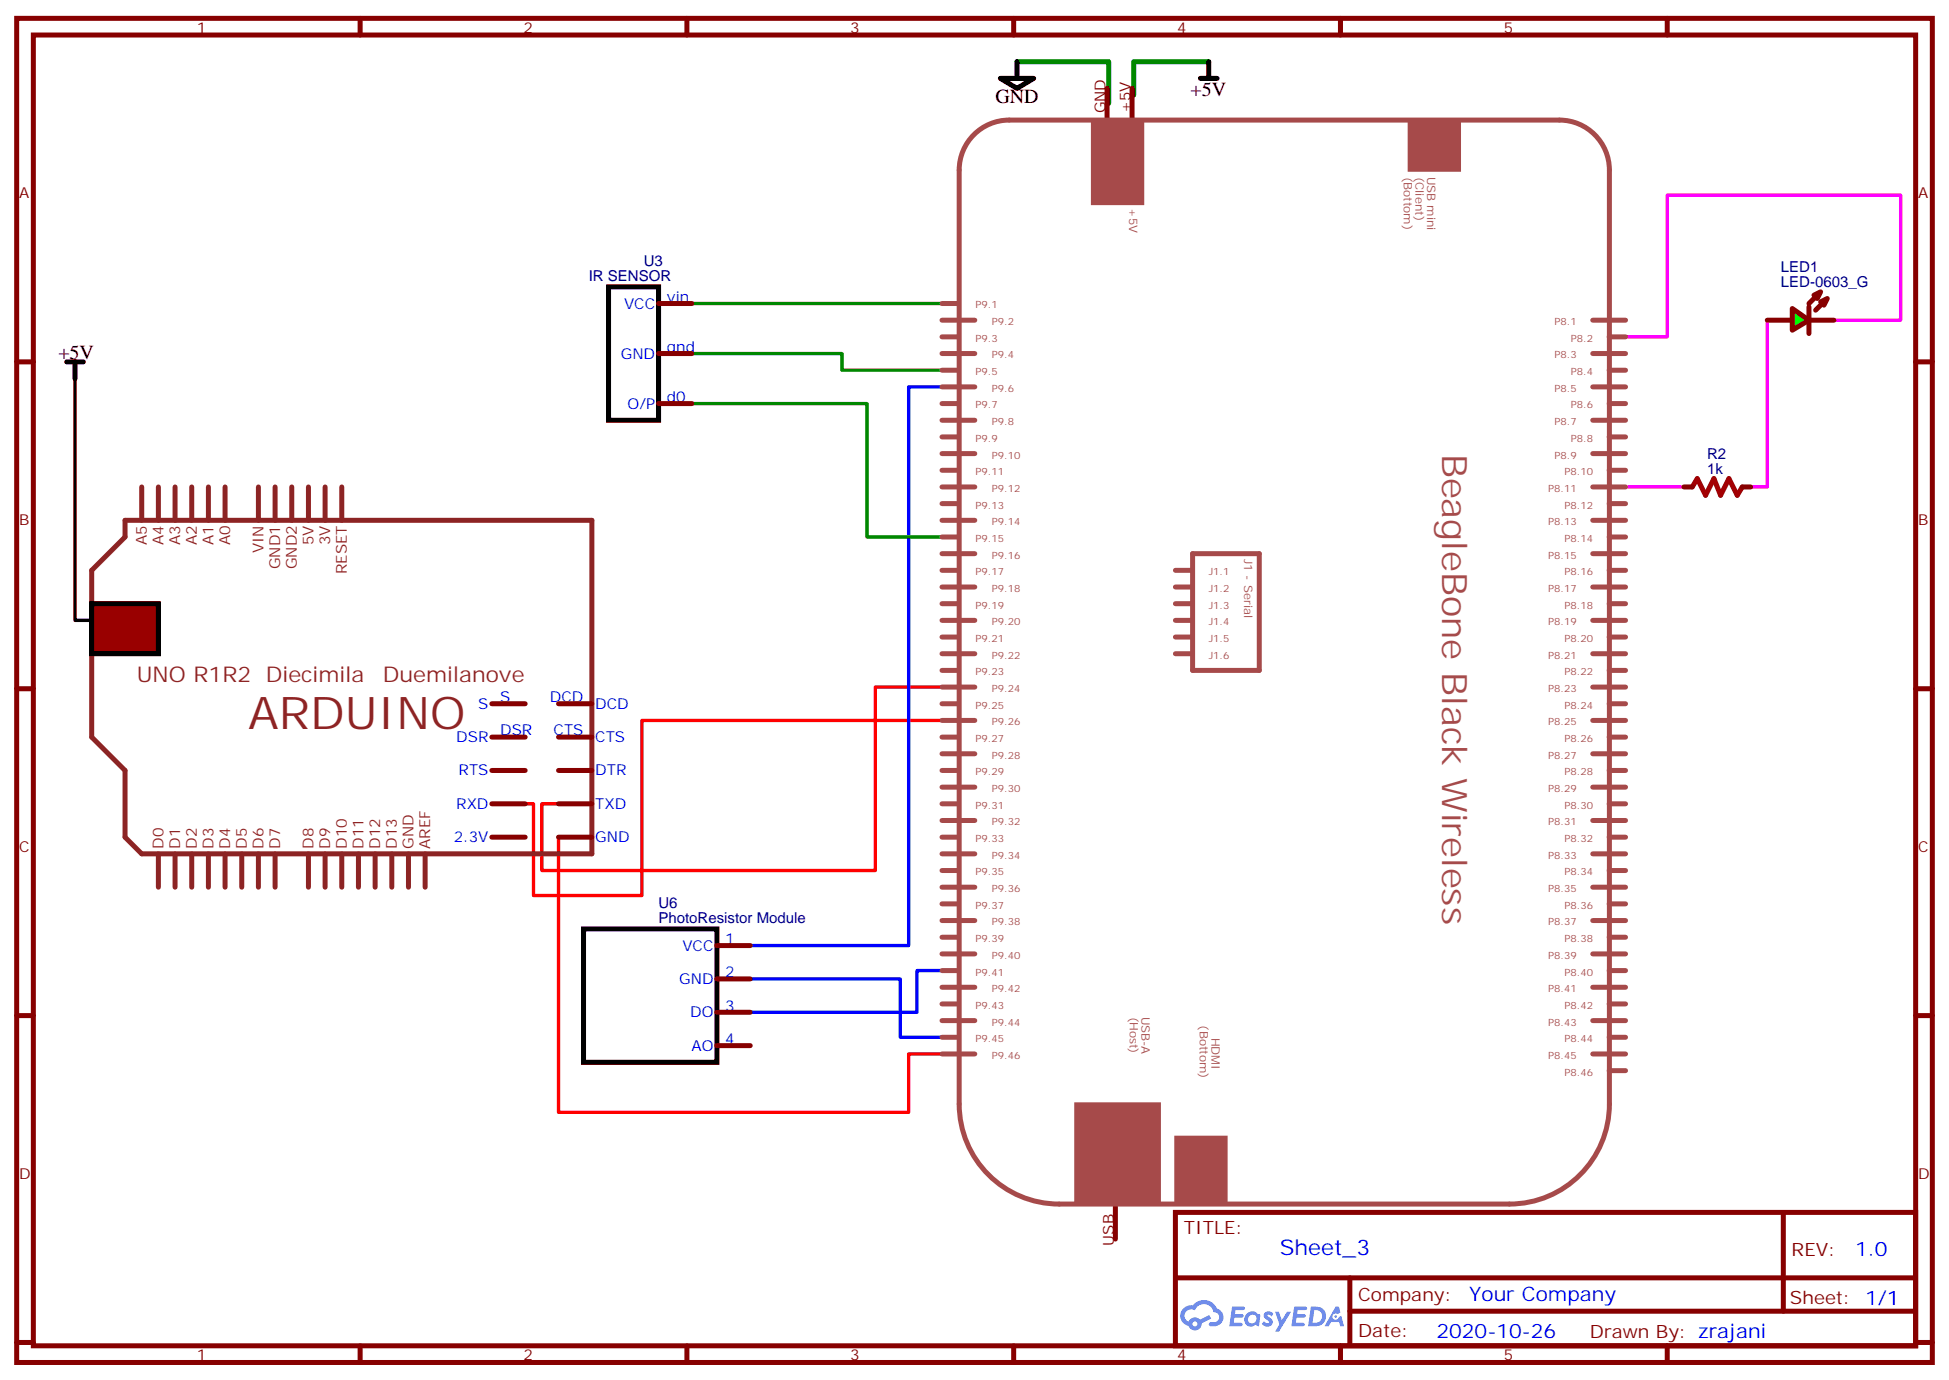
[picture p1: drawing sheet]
<svg xmlns="http://www.w3.org/2000/svg" width="412mm" height="292mm" viewBox="0 0 412 292" stroke-linecap="round" stroke-linejoin="round" font-family="sans-serif">
<g fill="none" stroke="#870000" stroke-width="1.1">
<path d="M3.5 3.9h405.4v284.3h-405.4zM7.1 7.4h398.2v277.3h-398.2zM76.2 3.9v3.5M145.3 3.9v3.5M214.5 3.9v3.5M283.6 3.9v3.5M352.8 3.9v3.5M3.5 76.6h3.6M405.3 76.6h3.6M3.5 145.7h3.6M405.3 145.7h3.6M3.5 214.8h3.6"/>
<path d="M405.3 214.8h3.6M248.7 256.5h156.6v28.2h-156.6zM377.3 256.5v20.9M248.7 270.3h156.5M285.6 277.4h119.6M285.6 270.3v14.1M3.5 284h3.6M76.2 284.7v3.5M145.3 284.7v3.5M214.5 284.7v3.5M283.6 284.7v3.5M352.8 284.7v3.5"/>
<path d="M405.3 284h3.6"/>
</g>
<g fill="#5487ff">
<path d="M267.7 277.6a1.22 1.22 0 0 1 1.7 .3l-.4 .6a.47 .47 0 0 0-.3-.4 .47 .47 0 0 0-.5 .2v.1a1.55 1.55 0 0 1 1.1 1.5 1.34 1.34 0 0 1-2.3 .2l.5-.6 .7 .4a.29 .29 0 0 0 .3-.2 .29 .29 0 0 0-.2-.3 1.04 1.04 0 0 1-.6-1.8z"/>
<path d="M260.7 276.4h2.1a.43 .43 0 0 1 .5 .1 .43 .43 0 0 1 .1 .5l-.3 .1h-1.7l-.1 .9h1.5a.37 .37 0 0 1 .3 .4 .37 .37 0 0 1-.3 .3h-1.6l-.2 1.1h1.3a.43 .43 0 0 1 .5 .1 .43 .43 0 0 1 .1 .5l-.3 .2h-2.5z"/>
<path d="M273.8 276.4h2.2a.43 .43 0 0 1 .4 .1 .43 .43 0 0 1 .1 .5l-.3 .1h-1.6l-.2 .9h1.6a.37 .37 0 0 1 .3 .4 .37 .37 0 0 1-.4 .3h-1.6l-.1 1.1h1.3a.43 .43 0 0 1 .4 .1 .43 .43 0 0 1 .1 .5l-.3 .1h-2.4z"/>
<path d="M282.6 276.4h.7l.3 1.3-.6 .3a.69 .69 0 0 0-1 .2 .69 .69 0 0 0 .4 1 .69 .69 0 0 0 .9-.6l.5-.3 .6 2.2h-.8l-.2-.8h-1.8l-.5 .8h-.8z"/>
<path d="M269.8 277.5h.8l.6 1.8 1.1-1.8h.9l-2.6 4.2h-.8l.9-1.6z"/>
<path d="M277.4 276.4l-.6 4.2h1.3a2.11 2.11 0 0 0 2.5-2.2 2.11 2.11 0 0 0-2.5-2zM278.1 277.1a1.39 1.39 0 0 1 1.7 1.5 1.39 1.39 0 0 1-1.8 1.2h-.3z"/>
<path d="M263.7 278a1.47 1.47 0 0 0-.1 2.1 1.47 1.47 0 0 0 2.1 .1l.7 .4 .3-2.3-.2-.3h-.4a1.49 1.49 0 0 0-2.4 0zM264.4 278.4a.92 .92 0 0 1 1.5 .5 .92 .92 0 0 1-1.3 1 .9 .9 0 0 1-.2-1.5z"/>
<path d="M250.4 276.8a2.18 2.18 0 0 0 1.1 3.7 1.44 1.44 0 0 0 1.6 .9 1.44 1.44 0 0 0 1.2-1.5l2-1-.5-.7-1.9 1a1.47 1.47 0 0 0-2.4 .4 1.39 1.39 0 0 1-.7-1.9 1.39 1.39 0 0 1 2-.5 2.08 2.08 0 0 1 2.2-1.3 2.08 2.08 0 0 1 1.8 1.7 1.07 1.07 0 0 1 1.2 1 1.07 1.07 0 0 1-1 1.1h-.7a.43 .43 0 0 0-.5 .4 .43 .43 0 0 0 .4 .5 2 2 0 0 0 2.4-1.1 2 2 0 0 0-.7-2.5l-.4-.2a2.98 2.98 0 0 0-5.1-.7l-1.1 .1zM252.3 280.1a.55 .55 0 0 1 1.1 0 .55 .55 0 0 1-1.1 0z"/>
<circle cx="282.6" cy="278.5" r=".26"/>
</g>
<path d="M15.9 80.1v51.1h3.5" fill="none" stroke="#000" stroke-width=".71"/>
<path d="M199.3 152.4h-63.5v37h-22.9v-19.4h-1.8M199.3 145.3h-14.1v38.8h-70.5v-14.1h3.5M118.2 177.1v58.2h74.1v-12.3h7" fill="none" stroke="#f00" stroke-width=".71"/>
<g fill="none" stroke="#8c2424" stroke-width="1.1">
<path d="M26.5 110.1h98.7v70.5h-95.2l-3.5-3.5v-14.1l-7.1-7.1v-35.3l7.1-7zM30 103v7.1M33.5 103v7.1M37 103v7.1M40.6 103v7.1M44.1 103v7.1M47.6 103v7.1M54.7 103v7.1M58.2 103v7.1M61.7 103v7.1M65.3 103v7.1M68.8 103v7.1"/>
<path d="M72.3 103v7.1M33.5 180.6v7.1M37 180.6v7.1M40.6 180.6v7.1M44.1 180.6v7.1M47.6 180.6v7.1M51.2 180.6v7.1M54.7 180.6v7.1M58.2 180.6v7.1M65.3 180.6v7.1M68.8 180.6v7.1M72.3 180.6v7.1"/>
<path d="M75.8 180.6v7.1M79.4 180.6v7.1M82.9 180.6v7.1M86.4 180.6v7.1M90 180.6v7.1"/>
</g>
<path d="M104.1 155.9h7M104.1 148.9h7M118.2 155.9h7M118.2 148.9h7M104.1 177.1h7M104.1 170h7M104.1 163h7M118.2 177.1h7M118.2 170h7M118.2 163h7" fill="none" stroke="#870000" stroke-width="1.1"/>
<path d="M19.4 127.7h14.1v10.6h-14.1z" fill="#900" stroke="#000" stroke-width="1.1"/>
<path d="M373.9 67.7v35.3h-3.5M388.1 67.7h14.1v-26.4h-49.4v30h-8.8M344 103h12.3" fill="none" stroke="#f0f" stroke-width=".71"/>
<path d="M358.1 103l1-1.8 1.8 3.6 1.8-3.6 1.4 3.6 1.7-3.6 1.8 3.6 1.1-1.8" fill="none" stroke="#a10000" stroke-width="1.1"/>
<path d="M373.9 67.7h5.3M382.8 67.7h5.3M356.3 103h1.8M368.7 103h1.7" fill="none" stroke="#870000" stroke-width="1.1"/>
<path d="M199.3 81.8h-7v118.2h-33.6M158.7 207.1h31.8v12.3h8.8M199.3 205.3h-5.3v8.8h-35.3" fill="none" stroke="#00f" stroke-width=".71"/>
<path d="M146.4 74.8h31.8v3.5h21.1M146.4 64.2h52.9M146.4 85.4h37v28.2h15.9" fill="none" stroke="#008700" stroke-width=".71"/>
<path d="M215.2 13.1h19.4v8.8M255.8 13.1h-15.9v7" fill="none" stroke="#008700" stroke-width="1.1"/>
<g fill="#0f0" stroke="#870000" stroke-width="1.1">
<path d="M385.2 63.9l1.4-.8-.7 1.5z"/>
<path d="M383.8 62.4l1.4-.7-.7 1.4z"/>
</g>
<g fill="#870000" stroke="#870000" stroke-width="1.1">
<path d="M384.2 65.6l1.4-1.4z"/>
<path d="M382.8 64.2l1.4-1.4z"/>
</g>
<path d="M382.8 64.9v5.7z" fill="#f00" stroke="#870000" stroke-width="1.1"/>
<path d="M379.2 65.3l3.6 2.4-3.6 2.1z" fill="#0f0" stroke="#870000" stroke-width="1.1"/>
<path d="M211.7 16.6h7l-3.5 2.1zM215.2 13.1v3.5M254 16.6h3.5M255.8 13.1v3.5M14.1 76.6h3.5M15.9 76.6v3.5M128.8 60.7h10.5v28.2h-10.5zM123.5 196.5h28.2v28.2h-28.2z" fill="none" stroke="#000" stroke-width="1.1"/>
<path d="M234.2 18.7v7.1M239.5 18.7v7.1M139.3 64.2h7.1M139.3 74.8h7.1M139.3 85.4h7.1M151.7 200h7M151.7 207.1h7M151.7 214.1h7M151.7 221.2h7M236 255.1v7" fill="none" stroke="#870000" stroke-width="1.1"/>
<g fill="none" stroke="#a64a4a" stroke-width="1.1">
<path d="M205.6 29a10.6 10.6 0 0 1 7.9-3.6h116.5a10.6 10.6 0 0 1 10.5 10.6v197.5a21.2 21.2 0 0 1-21.1 21.2h-95.3a21.2 21.2 0 0 1-21.1-21.2v-197.5a10.5 10.5 0 0 1 2.6-7zM199.3 78.3h3.5M199.3 74.8h7M199.3 71.3h3.5M199.3 67.7h7M199.3 64.2h3.5M337 74.8h7M337 67.7h7M340.5 78.3h3.5M340.5 71.3h3.5M199.3 99.5h3.5M199.3 96h7"/>
<path d="M199.3 92.4h3.5M199.3 88.9h7M199.3 85.4h3.5M199.3 81.8h7M337 96h7M337 88.9h7M337 81.8h7M340.5 99.5h3.5M340.5 92.4h3.5M340.5 85.4h3.5M199.3 117.1h7M199.3 113.6h3.5"/>
<path d="M199.3 110.1h7M199.3 106.5h3.5M199.3 103h7M252.3 117.1h14.2v24.7h-14.2zM337 117.1h7M337 110.1h7M337 103h7M340.5 113.6h3.5M340.5 106.5h3.5M199.3 138.3h7M199.3 134.8h3.5M199.3 131.2h7"/>
<path d="M199.3 127.7h3.5M199.3 124.2h7M199.3 120.6h3.5M248.7 138.3h3.5M248.7 134.8h3.5M248.7 131.2h3.5M248.7 127.7h3.5M248.7 124.2h3.5M248.7 120.6h3.5M337 138.3h7M337 131.2h7M337 124.2h7"/>
<path d="M340.5 134.8h3.5M340.5 127.7h3.5M340.5 120.6h3.5M199.3 141.8h3.5M199.3 159.5h7M199.3 155.9h3.5M199.3 152.4h7M199.3 148.9h3.5M199.3 145.3h7M337 159.5h7M337 152.4h7M337 145.3h7"/>
<path d="M340.5 141.8h3.5M340.5 155.9h3.5M340.5 148.9h3.5M199.3 177.1h3.5M199.3 173.6h7M199.3 170h3.5M199.3 166.5h7M199.3 163h3.5M337 173.6h7M337 166.5h7M340.5 177.1h3.5M340.5 170h3.5"/>
<path d="M340.5 163h3.5M199.3 198.3h3.5M199.3 194.7h7M199.3 191.2h3.5M199.3 187.7h7M199.3 184.1h3.5M199.3 180.6h7M337 194.7h7M337 187.7h7M337 180.6h7M340.5 198.3h3.5M340.5 191.2h3.5"/>
<path d="M340.5 184.1h3.5M199.3 219.4h3.5M199.3 215.9h7M199.3 212.4h3.5M199.3 208.8h7M199.3 205.3h3.5M199.3 201.8h7M337 215.9h7M337 208.8h7M337 201.8h7M340.5 219.4h3.5M340.5 212.4h3.5"/>
<path d="M340.5 205.3h3.5M199.3 223h7M337 223h7M340.5 226.5h3.5"/>
</g>
<g fill="#a64a4a" stroke="#a64a4a" stroke-width=".71">
<path d="M231.2 25.4h10.6v17.6h-10.6z"/>
<path d="M298.2 25.4h10.6v10.6h-10.6z"/>
<path d="M248.8 240.6h10.6v14.1h-10.6z"/>
<path d="M227.7 233.5h17.6v21.2h-17.6z"/>
</g>
<text font-size="9.5" fill="#8d2323" x="52.5" y="154.2">ARDUINO</text>
<text font-size="7.4" fill="#a54b4b" x="305.2" y="96" transform="rotate(90 305.2 96)">BeagleBone Black Wireless</text>
<g font-size="4.6" fill="#8d2323">
<text x="28.9" y="144.3">UNO R1R2 Diecimila</text>
<text x="81" y="144.3">Duemilanove</text>
</g>
<text font-size="4.6" fill="#00f" x="270.8" y="265.5">Sheet_3</text>
<g font-size="4.2">
<text x="210.6" y="21.9">GND</text>
<text x="251.9" y="20.3">+5V</text>
<text x="12.3" y="75.8">+5V</text>
</g>
<g font-size="4.2" fill="#00f">
<text x="392.5" y="265.7">1.0</text>
<text x="310.9" y="275.3">Your Company</text>
<text x="304" y="283.1">2020-10-26</text>
</g>
<g font-size="3.9" fill="#800">
<text x="250.5" y="261.1">TITLE:</text>
<text x="379.1" y="265.7">REV:</text>
<text x="287.4" y="275.3">Company:</text>
<text x="378.7" y="275.9">Sheet: 1/1</text>
<text x="287.4" y="282.9">Date:</text>
<text x="336.4" y="283">Drawn By: zrajani</text>
</g>
<g font-size="3.2" fill="#800">
<text x="41.6" y="6.9">1</text>
<text x="110.8" y="6.9">2</text>
<text x="179.9" y="6.9">3</text>
<text x="249.1" y="6.9">4</text>
<text x="318.2" y="6.9">5</text>
<text x="233.9" y="24" transform="rotate(-90 233.9 24)">GND</text>
<text x="239.2" y="24" transform="rotate(-90 239.2 24)">+5V</text>
<text x="4.1" y="42">A</text>
<text x="405.9" y="42">A</text>
<text x="4.1" y="111.1">B</text>
<text x="405.9" y="111.1">B</text>
<text x="4.1" y="180.3">C</text>
<text x="405.9" y="180.3">C</text>
<text x="4.1" y="249.4">D</text>
<text x="405.9" y="249.4">D</text>
<text x="235.7" y="263.5" transform="rotate(-90 235.7 263.5)">USB</text>
<text x="41.6" y="287.7">1</text>
<text x="110.8" y="287.7">2</text>
<text x="179.9" y="287.7">3</text>
<text x="249.1" y="287.7">4</text>
<text x="318.2" y="287.7">5</text>
</g>
<g font-size="3.2" fill="#000080">
<text x="124.6" y="59.4">IR SENSOR</text>
<text x="136.2" y="56.3">U3</text>
<text x="376.8" y="57.5">LED1</text>
<text x="376.8" y="60.7">LED-0603_G</text>
<text x="361.2" y="100.2">1k</text>
<text x="361.2" y="97">R2</text>
<text x="139.3" y="195.3">PhotoResistor Module</text>
<text x="139.3" y="192.1">U6</text>
</g>
<g font-size="3.2" fill="#00f">
<text x="132" y="65.3">VCC</text>
<text x="141.1" y="63.9">vin</text>
<text x="131.4" y="75.8">GND</text>
<text x="141.1" y="74.4">gnd</text>
<text x="132.8" y="86.4">O/P</text>
<text x="141.1" y="85">d0</text>
<text x="101.2" y="149.9">S</text>
<text x="105.8" y="148.5">S</text>
<text x="116.4" y="148.5">DCD</text>
<text x="125.9" y="149.9">DCD</text>
<text x="105.8" y="155.6">DSR</text>
<text x="117.1" y="155.6">CTS</text>
<text x="96.5" y="157">DSR</text>
<text x="125.9" y="157">CTS</text>
<text x="97" y="164">RTS</text>
<text x="125.9" y="164">DTR</text>
<text x="96.5" y="171.1">RXD</text>
<text x="125.9" y="171.1">TXD</text>
<text x="96" y="178.2">2.3V</text>
<text x="125.9" y="178.2">GND</text>
<text x="144.4" y="201.1">VCC</text>
<text x="153.5" y="199.7">1</text>
<text x="143.7" y="208.1">GND</text>
<text x="153.5" y="206.7">2</text>
<text x="146" y="215.2">DO</text>
<text x="153.5" y="213.8">3</text>
<text x="153.5" y="220.8">4</text>
<text x="146.3" y="222.2">AO</text>
</g>
<g font-size="3.2" fill="#8d2323">
<text x="31" y="115.3" transform="rotate(-90 31 115.3)">A5</text>
<text x="34.6" y="115.3" transform="rotate(-90 34.6 115.3)">A4</text>
<text x="38.1" y="115.3" transform="rotate(-90 38.1 115.3)">A3</text>
<text x="41.6" y="115.3" transform="rotate(-90 41.6 115.3)">A2</text>
<text x="45.2" y="115.3" transform="rotate(-90 45.2 115.3)">A1</text>
<text x="48.7" y="115.3" transform="rotate(-90 48.7 115.3)">A0</text>
<text x="55.7" y="117" transform="rotate(-90 55.7 117)">VIN</text>
<text x="66.3" y="115.3" transform="rotate(-90 66.3 115.3)">5V</text>
<text x="69.8" y="115.3" transform="rotate(-90 69.8 115.3)">3V</text>
<text x="59.3" y="120.4" transform="rotate(-90 59.3 120.4)">GND1</text>
<text x="62.8" y="120.4" transform="rotate(-90 62.8 120.4)">GND2</text>
<text x="73.4" y="121.5" transform="rotate(-90 73.4 121.5)">RESET</text>
<text x="34.6" y="179.6" transform="rotate(-90 34.6 179.6)">D0</text>
<text x="38.1" y="179.6" transform="rotate(-90 38.1 179.6)">D1</text>
<text x="41.6" y="179.6" transform="rotate(-90 41.6 179.6)">D2</text>
<text x="45.2" y="179.6" transform="rotate(-90 45.2 179.6)">D3</text>
<text x="48.7" y="179.6" transform="rotate(-90 48.7 179.6)">D4</text>
<text x="52.2" y="179.6" transform="rotate(-90 52.2 179.6)">D5</text>
<text x="55.7" y="179.6" transform="rotate(-90 55.7 179.6)">D6</text>
<text x="59.3" y="179.6" transform="rotate(-90 59.3 179.6)">D7</text>
<text x="66.3" y="179.6" transform="rotate(-90 66.3 179.6)">D8</text>
<text x="69.8" y="179.6" transform="rotate(-90 69.8 179.6)">D9</text>
<text x="73.4" y="179.6" transform="rotate(-90 73.4 179.6)">D10</text>
<text x="76.9" y="179.6" transform="rotate(-90 76.9 179.6)">D11</text>
<text x="80.4" y="179.6" transform="rotate(-90 80.4 179.6)">D12</text>
<text x="84" y="179.6" transform="rotate(-90 84 179.6)">D13</text>
<text x="87.5" y="179.6" transform="rotate(-90 87.5 179.6)">GND</text>
<text x="91" y="179.6" transform="rotate(-90 91 179.6)">AREF</text>
</g>
<g font-size="2.5" fill="#a54b4b">
<text x="297.1" y="37.4" transform="rotate(90 297.1 37.4)">(Bottom)</text>
<text x="299.5" y="37.4" transform="rotate(90 299.5 37.4)">(Client)</text>
<text x="302" y="37.4" transform="rotate(90 302 37.4)">USB mini</text>
<text x="238.9" y="44.1" transform="rotate(90 238.9 44.1)">+5V</text>
<text x="263.3" y="118.2" transform="rotate(90 263.3 118.2)">J1 - Serial</text>
<text x="239.1" y="215.1" transform="rotate(90 239.1 215.1)">(Host)</text>
<text x="241.5" y="215.1" transform="rotate(90 241.5 215.1)">USB-A</text>
<text x="253.9" y="216.9" transform="rotate(90 253.9 216.9)">(Bottom)</text>
<text x="256.4" y="219.5" transform="rotate(90 256.4 219.5)">HDMI</text>
</g>
<g font-size="2.1" fill="#a54b4b">
<text x="206.4" y="65.2">P9.1</text>
<text x="209.8" y="68.8">P9.2</text>
<text x="328.9" y="68.8">P8.1</text>
<text x="206.4" y="72.3">P9.3</text>
<text x="209.8" y="75.8">P9.4</text>
<text x="328.9" y="75.8">P8.3</text>
<text x="332.4" y="72.3">P8.2</text>
<text x="206.4" y="79.4">P9.5</text>
<text x="209.8" y="82.9">P9.6</text>
<text x="328.9" y="82.9">P8.5</text>
<text x="332.4" y="79.4">P8.4</text>
<text x="206.4" y="86.4">P9.7</text>
<text x="209.8" y="89.9">P9.8</text>
<text x="328.9" y="89.9">P8.7</text>
<text x="332.4" y="86.4">P8.6</text>
<text x="206.4" y="93.5">P9.9</text>
<text x="332.4" y="93.5">P8.8</text>
<text x="206.4" y="100.5">P9.11</text>
<text x="209.8" y="97">P9.10</text>
<text x="328.9" y="97">P8.9</text>
<text x="331" y="100.5">P8.10</text>
<text x="206.4" y="107.6">P9.13</text>
<text x="209.8" y="104.1">P9.12</text>
<text x="327.6" y="104.1">P8.11</text>
<text x="331" y="107.6">P8.12</text>
<text x="209.8" y="111.1">P9.14</text>
<text x="327.6" y="111.1">P8.13</text>
<text x="206.4" y="114.6">P9.15</text>
<text x="209.8" y="118.2">P9.16</text>
<text x="327.6" y="118.2">P8.15</text>
<text x="331" y="114.6">P8.14</text>
<text x="206.4" y="121.7">P9.17</text>
<text x="209.8" y="125.2">P9.18</text>
<text x="255.8" y="125.2">J1.2</text>
<text x="255.8" y="121.7">J1.1</text>
<text x="327.6" y="125.2">P8.17</text>
<text x="331" y="121.7">P8.16</text>
<text x="206.4" y="128.7">P9.19</text>
<text x="255.8" y="128.7">J1.3</text>
<text x="331" y="128.7">P8.18</text>
<text x="206.4" y="135.8">P9.21</text>
<text x="209.8" y="132.3">P9.20</text>
<text x="255.8" y="135.8">J1.5</text>
<text x="255.8" y="132.3">J1.4</text>
<text x="327.6" y="132.3">P8.19</text>
<text x="331" y="135.8">P8.20</text>
<text x="206.4" y="142.9">P9.23</text>
<text x="209.8" y="139.3">P9.22</text>
<text x="255.8" y="139.3">J1.6</text>
<text x="327.6" y="139.3">P8.21</text>
<text x="331" y="142.9">P8.22</text>
<text x="206.4" y="149.9">P9.25</text>
<text x="209.8" y="146.4">P9.24</text>
<text x="327.6" y="146.4">P8.23</text>
<text x="331" y="149.9">P8.24</text>
<text x="209.8" y="153.4">P9.26</text>
<text x="327.6" y="153.4">P8.25</text>
<text x="206.4" y="157">P9.27</text>
<text x="209.8" y="160.5">P9.28</text>
<text x="327.6" y="160.5">P8.27</text>
<text x="331" y="157">P8.26</text>
<text x="206.4" y="164">P9.29</text>
<text x="209.8" y="167.6">P9.30</text>
<text x="327.6" y="167.6">P8.29</text>
<text x="331" y="164">P8.28</text>
<text x="206.4" y="171.1">P9.31</text>
<text x="331" y="171.1">P8.30</text>
<text x="206.4" y="178.1">P9.33</text>
<text x="209.8" y="174.6">P9.32</text>
<text x="327.6" y="174.6">P8.31</text>
<text x="331" y="178.1">P8.32</text>
<text x="206.4" y="185.2">P9.35</text>
<text x="209.8" y="181.7">P9.34</text>
<text x="327.6" y="181.7">P8.33</text>
<text x="331" y="185.2">P8.34</text>
<text x="209.8" y="188.7">P9.36</text>
<text x="327.6" y="188.7">P8.35</text>
<text x="206.4" y="192.2">P9.37</text>
<text x="209.8" y="195.8">P9.38</text>
<text x="327.6" y="195.8">P8.37</text>
<text x="331" y="192.2">P8.36</text>
<text x="206.4" y="199.3">P9.39</text>
<text x="209.8" y="202.8">P9.40</text>
<text x="327.6" y="202.8">P8.39</text>
<text x="331" y="199.3">P8.38</text>
<text x="206.4" y="206.4">P9.41</text>
<text x="209.8" y="209.9">P9.42</text>
<text x="327.6" y="209.9">P8.41</text>
<text x="331" y="206.4">P8.40</text>
<text x="206.4" y="213.4">P9.43</text>
<text x="331" y="213.4">P8.42</text>
<text x="206.4" y="220.5">P9.45</text>
<text x="209.8" y="216.9">P9.44</text>
<text x="327.6" y="216.9">P8.43</text>
<text x="331" y="220.5">P8.44</text>
<text x="209.8" y="224">P9.46</text>
<text x="327.6" y="224">P8.45</text>
<text x="331" y="227.5">P8.46</text>
</g>
</svg>
